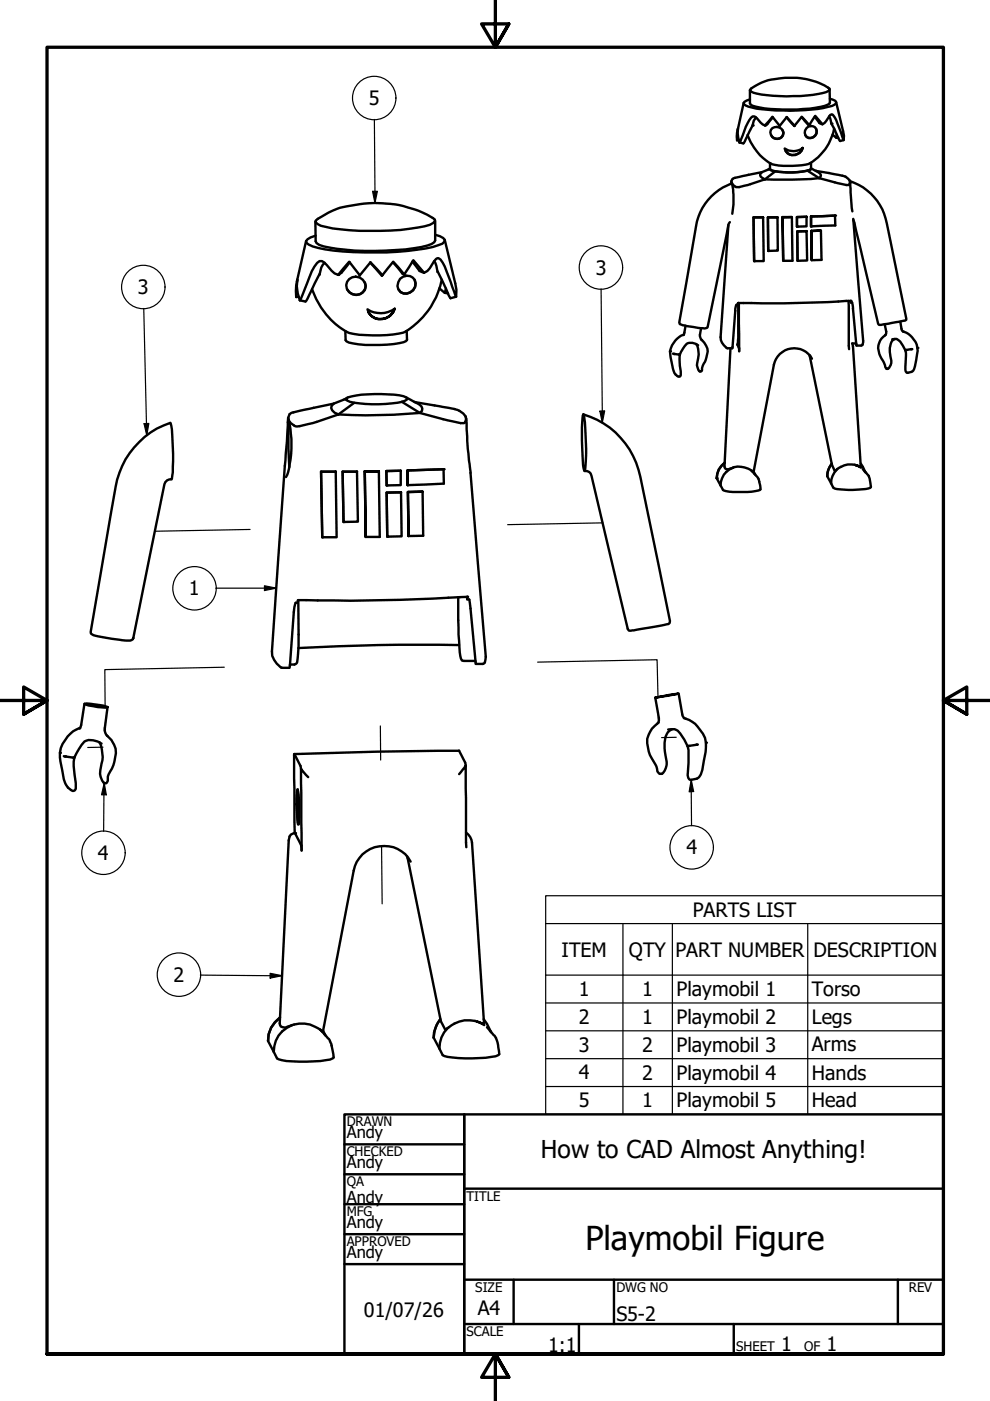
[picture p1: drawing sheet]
<svg xmlns="http://www.w3.org/2000/svg" width="210mm" height="297mm" viewBox="0 0 210 297" stroke-linecap="round" stroke-linejoin="round" font-family="sans-serif">
<!-- layer: Tweak Trail (ANSI) -->
<path d="M53 112.3l-20.2 .3M127.8 110.9l-20.2 .3M21.8 158.4l-3.2 .1M22.4 153.3v2.2M47.6 141.5l-25.4 .5 .1 7.8M80.6 153.9l.1 7.2M114 140.4l25.3-.5 .2 7.9M139.6 151.6v1.5M143.4 156.3l-3.1 .1M80.9 179.4l.1 12.2" fill="none" stroke="#000" stroke-width=".25"/>
<!-- layer: Visible (ANSI) -->
<g fill="none" stroke="#000" stroke-width=".51">
<path d="M159.3 18.7a12.5 12.5 0 0 1 7.1-2.2 15.3 15.3 0 0 1 9.5 2.3v.2a8.5 8.5 0 0 1-4.8 1.2 38.4 38.4 0 0 1-11.3-.5l-.8-.5zM175.9 18.9l.1 2.9a2.63 2.63 0 0 1-2 .9 40 40 0 0 1-13.9-.1l-.6-.2-.5-.5v-2.8M155.1 38.5v.4M155.1 38.8a15.1 15.1 0 0 1 .2 6.5M155.1 38.8h.1M155.2 38.8a11.7 11.7 0 0 0-7.6 9.2l-3.5 20.6a16 16 0 0 0 5.6 1l.4-.3 4.3-21.6 .3-.6M156.6 29.7l-.3 .1-.1-.9 .3-1.6-.1 .9 .4 2M157.7 21.8l-1.3 5.8M160.3 24.9a2.18 2.18 0 0 0-.7 1.7l-1.9 3.7-.1 .1-.8-.2M161.5 36.5l-5.9 1.3a.79 .79 0 0 0-.5 1M161.5 36.5l-.3 .3 .1 .7 .9 .5M162.2 38l-3.6 1.2-2.4 .5a1.27 1.27 0 0 1-1-.9"/>
<path d="M162.2 26.6l1.6-1.8 1.5 1.9 1.5-1.9 1.7 1.9M163.3 35.7l-1.8 .8M163.3 34.6v1.3M163.8 27.2a1.37 1.37 0 0 1 1.8 .1 1.37 1.37 0 0 1 .1 1.8 1.37 1.37 0 0 1-1.9 0 1.37 1.37 0 0 1 0-1.9zM163.9 24.9l-1.2 1.4-.5 .3a4.8 4.8 0 0 1-1.9-1.7l-.3-.2a1.69 1.69 0 0 0-1.5 1.4l-1.7 4.1M164.4 36.3l-2.2 1.7M165.9 27.6a1.32 1.32 0 0 1-.6 1.8 1.32 1.32 0 0 1-1.8-.7M166.4 31.5a3.2 3.2 0 0 0 3.8-.1 1.97 1.97 0 0 1-1.9 1.5 1.97 1.97 0 0 1-1.9-1.4zM166.8 24.9l1.7 1.8M170 24.8l1.6 1.7M170.2 31.4a2.06 2.06 0 0 1-3.6 .6M171.2 36.2l2.5 1.6"/>
<path d="M171.6 26.5l-1.6-1.7-1.5 1.9M172 35.8l-.2 .1a15.2 15.2 0 0 1-8.5 .1v-.1M172 35.7l1 .5M172 35.8a2.69 2.69 0 0 1-1.9 .6 17.1 17.1 0 0 1-6.7-.3l-.1-.2M172 34.5v1.3M172.7 24.8l1 1.3 .7 .2M173 36.2l5.9 1.1a1.72 1.72 0 0 1 1.3 1.4l-.2 .5h-.5l-5.8-1.4M173 36.2l.9 .7 .2 .2-.1 .4-.3 .3M173 27.3a1.35 1.35 0 0 1-.5 1.7 1.35 1.35 0 0 1-1.7-.3M173.7 37.8l-5.7 .3-5.8-.1M174.4 26.3l-1.6-1.7-1.2 1.9M175.8 24.7l.5 1.5 1.7 3.6 .1 .1 .8-.2"/>
<path d="M176 20.9l1.1 .5 .2 .2a1.62 1.62 0 0 1-1.7 1.1 43.4 43.4 0 0 1-16.2 .1 1.72 1.72 0 0 1-1.7-1l.2-.2 1.1-.5M176.5 28.6l.8 .6 .4 .1M176.8 27.3a10.8 10.8 0 0 1-5.4 7.5 17.9 17.9 0 0 1-8-.1 11 11 0 0 1-4.9-6.1M177.3 21.7l1.6 7.1v.9l-.1-.3a18.3 18.3 0 0 0-2.3-5.1l-.5 .1a4.5 4.5 0 0 1-1.6 1.9M177.4 28.6l-.1 .6M180.2 38.6l.5 6.2M180.2 38.4a11.7 11.7 0 0 1 7.8 9l4.2 20.4-1.3 .4-3.5 .6a.9 .9 0 0 1-1.2-.2l-5.3-22M64.9 51.1l-2 8.6M66.9 46.8a16.7 16.7 0 0 1 9.4-3.5 23 23 0 0 1 15.9 3.2v.4l-.4 .4a12.8 12.8 0 0 1-4.9 1.2 55.2 55.2 0 0 1-18.9-.6l-1.1-.8zM68.8 55.7a4 4 0 0 0-1.1 2.5l-2.7 5.5-.2 .2-1.2-.2M71.7 58.3l2.3-2.8 2.3 2.9 2.2-2.8 2.6 2.7M74 59.2a2.09 2.09 0 0 1 2.6-.1 2.09 2.09 0 0 1 .7 2.4 2.08 2.08 0 0 1-2.7 .9 2.08 2.08 0 0 1-1-2.7z"/>
<path d="M74.2 55.6l-1.8 2.2-.7 .5-.8-.3-2.1-2.3-.5-.3h-.5a6.5 6.5 0 0 0-2.2 3.4l-2 4.9M77.3 59.8a2.01 2.01 0 0 1-1.1 2.6 2.01 2.01 0 0 1-2.6-1M78.5 55.7l2.5 2.8 .1-.2M83.3 55.6l2 2.4 .4 .2M84.8 59.1a1.87 1.87 0 0 1 3 .1 1.87 1.87 0 0 1-.9 2.8 1.73 1.73 0 0 1-2.1-.1 1.73 1.73 0 0 1-.3-2.1zM85.7 58.2l-2.3-2.7-2.3 2.8M87.4 55.5l1.6 2 .9 .3M87.9 59.3a2.07 2.07 0 0 1-.5 2.4 2.07 2.07 0 0 1-2.4 .3l-.5-.6M89.9 57.8l-2.3-2.6-1.9 3M92.1 55.4l.2 .4a7.7 7.7 0 0 0 1.4 3.6l1.8 3.8 1.2-.3M92.3 49.8l1 .3 .7 .4 .3 .3-.1 .4-.4 .5a30 30 0 0 1-9.5 1.7 67.6 67.6 0 0 1-16.9-.8l-1.1-.4-1.3-.7-.1-.4 .3-.4 1.7-.7M92.3 46.8v4.2l-.2 .4a9.1 9.1 0 0 1-4.3 1.2 58.7 58.7 0 0 1-19.2-.4l-.9-.3-.6-.4-.2-.3v-4.2"/>
<path d="M93.7 59.3a16.4 16.4 0 0 1-8.2 11.2 29.8 29.8 0 0 1-11.5 .1 15.9 15.9 0 0 1-7.8-9.3M94.3 50.8l2.2 9.3 .3 1.4-.1 1.4-1.1-3.1a14.6 14.6 0 0 0-2.2-4.8 .59 .59 0 0 0-.9-.1l-1.4 2-.5 .6-.7 .3M154.4 47.7l-1.6 23.8a2.84 2.84 0 0 0 1.5 2.3M159.8 46.1h2l.1 9.3h-2zM161.8 46.1h-2l.1 9.3M162.8 46.1h2l.1 7-2 .1zM164.8 46.1h-2l.1 7.1M165.9 46h2zM165.9 46l.2 9.3-.2-9.2M167.9 46l.1 9.3h-1.9M169 46h2v2l-2 .1zM169 49.1l2-.1 .1 6.2-2 .1z"/>
<path d="M171 46h-2v2.1M171 49l-2 .1 .1 6.2M172 45.9l5-.2 .1 2.1-5.1 .2M172 45.9v2.1v-2.1M172 48.9h2.1zM172 48.9l.1 6.3-.1-6.2M174.1 48.9l.1 6.2-2.1 .1M180.9 46.4l2.1 25.8-.1 .8M63.3 62.9l-.5 .1v-2.5l.3-1.2-.2 1.4 .2 1.5 .5 1.5M83.7 65.5a3 3 0 0 1-2.8 2.2 3 3 0 0 1-3-2.1 5.1 5.1 0 0 0 5.8-.1 3.1 3.1 0 0 1-2.5 2.1 3.1 3.1 0 0 1-3-1.3M86.2 70.2l.1 1.9-.2 .2a25.4 25.4 0 0 1-11.2 .5l-.9-.2-.7-.5-.1-1.9M93.2 61.1l1.1 1 .7 .1"/>
<path d="M94.6 61.2l-.3 .9M142.7 75l1.4 .2M145 71a4.5 4.5 0 0 0-2.6 5.9 3.6 3.6 0 0 0 1.2 2.8l.6 .1a2.96 2.96 0 0 0-.1-2.2v-2.4M145.4 69.1l-.5 1.9M148 73.2a1.95 1.95 0 0 0-3.2 .8l-.7 1.2M148.7 69.6l-.3 1.7 .4 .8M148.7 72.1a3.3 3.3 0 0 1 1 4.1l-.7 1.3-.2 1.2-.4 .1-.4-.5a2.52 2.52 0 0 1 0-2.3 4.2 4.2 0 0 0-.4-3.1M154.9 73.8l-1.3 25.1a.69 .69 0 0 0 1.1 .5l.7-.2M156.5 64.2h.1M156.5 64.2l-.1 .4a1.04 1.04 0 0 0-.5 1.3l-.6 7.8v.1h-1.1M156.5 64.2v7.5l-.2 1.4 .4 .8v.6v-10.3M171.6 75.3l4.8 23.3 .6 1.2a5 5 0 0 1 4.5-1.1"/>
<path d="M172.1 76.1a4.4 4.4 0 0 0-4.4-2.2 4.4 4.4 0 0 0-3.6 3.4l-4.3 22.8-.4-.3M179.9 63.8l.1 10.2M180.3 63.8l.1 .3M180.4 64.1h.3l.1 1 .7 8.1 1.1 .1M180.4 63.8v.3M180.4 63.8l-2.7 .1a267.4 267.4 0 0 1-21.2 .3M180.4 63.8h.1M180.7 72.8h.8M180.7 72.8l1.8 26.1-1-.2 1.1 .5M182.9 73l-.3 .3M187.6 68.8l.3 1.5-.1 .7M187.8 70.9a3.6 3.6 0 0 0-.7 5.5l.7 1.6a.38 .38 0 0 0 .4 .2 .38 .38 0 0 0 .3-.2l.2-.3a2.14 2.14 0 0 0 .1-2.1 3.8 3.8 0 0 1 .6-3.5l.3-.2"/>
<path d="M189.2 71.9a1.37 1.37 0 0 1 1.7 .5l1.1 1.9M190.9 68.2l.3 1.8 .2 .2a4.4 4.4 0 0 1 3 4.9 7.1 7.1 0 0 1-.9 3.6l-1.2 .3a1.15 1.15 0 0 1-.3-1.2l.1-2.4-.1-1.1M193.4 74l-1.4 .3M29.5 93.7a15.8 15.8 0 0 1 6.6-4.1 35.1 35.1 0 0 1 .5 9.4l-.2 2.6a1.32 1.32 0 0 0-1.5 1.1l-6.6 32.6a.91 .91 0 0 1-1.1 .5l-1.2-.1a28 28 0 0 1-6.5-1.2l-.2-.1-.1-.5 5.3-30.7a17.4 17.4 0 0 1 5-9.5zM61.1 88.6l-3.4 49.5a4.3 4.3 0 0 0 1.9 3.4M61.2 89.1a23.7 23.7 0 0 1-.3 11.6l-.3 .4M61.3 89.5a59.3 59.3 0 0 0 0 9.5M68.1 100h3.1l.2 13.9h-3.1zM70.7 85.6l-7.2 1.5a3.5 3.5 0 0 0-2.1 .7l-.2 .6v.7M70.7 85.6l-.4 .5-.1 .4 .2 .5 .5 .5 .9 .4M71.2 100h-3.1l.2 13.9M71.8 87.9a44.3 44.3 0 0 1-8.2 2.4l-.5 .1a2.26 2.26 0 0 1-1.9-1.3"/>
<path d="M72.6 100h3.1l.2 10.6-3.1 .1zM73.4 84.5a13.7 13.7 0 0 1 6-.9h2.8a7 7 0 0 1 4.2 .9 2.28 2.28 0 0 1-2.1 .9 30 30 0 0 1-10.1-.2l-.9-.4zM73.7 84.3l-3 1.3M75.1 85.4l-3.3 2.5M75.7 100h-3.1l.2 10.7M77.3 99.9h3zM77.3 99.9l.2 13.9-.2-13.9M80.3 99.9l.2 13.9h-3M81.9 99.9l3.1-.1v3.1h-3zM85 99.8l-3.1 .1 .1 3M85.2 85.2l3.8 2.4M86.1 84.3l1.9 1"/>
<path d="M86.4 99.7l7.6-.2 .1 3-7.7 .4M86.4 99.7v3.2v-3.2M88 85.3l8.8 1.6a2.47 2.47 0 0 1 2 2l-.2 .6a.81 .81 0 0 1-.9 .2l-8.7-2.1M88 85.3l1.3 .9 .2 .4v.5l-.5 .5M89 87.6l-5.6 .3a107.3 107.3 0 0 1-11.6 0M98.9 88.7a93.2 93.2 0 0 0 .9 11.6l3.2 38.9-.2 1.2M123.7 87.9a46 46 0 0 1 .3 11.9 3.1 3.1 0 0 1-.4-2.1 44.8 44.8 0 0 1 .1-9.8zM123.7 87.9a17.4 17.4 0 0 1 12.1 13.2l6.2 30.6v.4l-.3 .2-6.1 1.1a4.1 4.1 0 0 1-2.3 .3l-.2-.4-7.7-32.4a1.21 1.21 0 0 0-1.4-1M153.7 98.1a4 4 0 0 0-1.7 3.3l.8 1.5M155.4 99.2a4.5 4.5 0 0 1 4 .6M155.4 99.2a3.9 3.9 0 0 0-2.6 3.7M159.4 99.8l.6 .7"/>
<path d="M159.8 100l.3 .6M176.3 98.3l-.5 .8-.4 1.9M176.3 98.3a4.5 4.5 0 0 0-.9 2.7M177.4 99.6a4.2 4.2 0 0 0-1.2 2.9M182.5 98.3l1 1.9M182.9 99.5l.6 .6M183.3 99.9a3.7 3.7 0 0 1 1.2 3.5 19.1 19.1 0 0 1-7.6 .2l-.2-.2-.5-.9M82 104.4h3l.2 9.3-3.1 .1zM85 104.4h-3l.1 9.4M86.5 104.3h3.1zM86.5 104.3l.1 9.4-.1-9.4M89.6 104.3l.1 9.3-3.1 .1"/>
<path d="M160 100.4a3.8 3.8 0 0 1 1.2 3.5 19.5 19.5 0 0 1-7.7 .1l-.7-1.1M175.4 101l.8 1.5M63.1 127.3h.1M63.2 127.3l-.1 .4-.4 .1-.3 .9-1 12.8-.1 .1h-1.4M63.2 127.3l.1 7.2a22.7 22.7 0 0 1-.4 6.1l-.5 .3h-.9M97.2 126.6v4.9a34.9 34.9 0 0 0 .7 8.4l.1 .2h.4h2.4M97.3 136.8a455.6 455.6 0 0 0-34.1 .6M99 126.5l.1 .5M99.1 127l.4 .1 .1 .8 1.2 12.8 1.6 .1 .4-.4M99.1 126.5v.5M99.1 126.5l-1.6 .1a437.6 437.6 0 0 1-34.3 .6v.1M99.1 126.5h.2"/>
<path d="M17 154.4a6.4 6.4 0 0 0-4.2 7.1l.4 1.9a4.9 4.9 0 0 0 1.8 4.1l.4 .2 .5-.1 .2-.4v-1.2a14.1 14.1 0 0 1-.4-5.4M17.9 149.2l-.7 4.5-.3 .8M18 149.2h1.1l2.7 .4 1 .3a11.1 11.1 0 0 1-4.9-.6zM21.5 157.7a3.7 3.7 0 0 0-3.6-.5l-1.2 1.7-1 1.7M22.8 150l-.6 4.8 .3 .9a5.3 5.3 0 0 1 1.6 6.5l-.4 .7a3.6 3.6 0 0 0-.8 2.6l-.2 .4-.3 .2a2.31 2.31 0 0 1-1.1-2.8 8.7 8.7 0 0 0 .1-5.3l-.3-.7M59.6 141.5l.3 .1M62.4 159.9l.1 16.7M62.4 159.9a953.5 953.5 0 0 1 34.9-.7l1.3 2.5 .1 .6M62.4 159.9l1.3 2.5 .1 .6M138.9 147.9l4.9-.8zM138.9 147.9l.8 4.4-.2 1M139.6 153.2a5.3 5.3 0 0 0-1.4 7.6l.4 .6a3.7 3.7 0 0 1 .8 2.2l.2 .3a.76 .76 0 0 0 1.3-.5 3.7 3.7 0 0 0 .2-3.3 6.7 6.7 0 0 1 .5-4.9l.9-.6"/>
<path d="M141.7 154.7a2.06 2.06 0 0 1 2.5 .8l1.6 2.7M143.9 147.1l.8 4.7 .4 .5M145 152.3a6.3 6.3 0 0 1 4.7 6.2l-.8 4.7a2.11 2.11 0 0 1-2.8 2l-.3-.8 .1-.9a18.1 18.1 0 0 0-.1-5.3M148 157.8l-2.2 .4M13.5 160.3l2.2 .3M63.1 167.4a24.3 24.3 0 0 1 .2 7.4h-.1a33.2 33.2 0 0 1-.1-7.4zM63.1 167.4v.4a29.3 29.3 0 0 0 .2 6.9M65.3 164.8l-1.5-1.8 .1 17.3v-1.1l-1.4-2.6a1.41 1.41 0 0 0-1.1 .7l-.2 .9-1.9 38.8a1.04 1.04 0 0 0 1.7 .7l.9-.4M97.3 164.1l1.4-1.8 .2 17.3M98.8 176.5a2.91 2.91 0 0 1 1.3 2.2l2.5 38.1-.2 .2-1.3-.4 1.6 .7M86.3 181.5l7.2 35 .9 1.8a7.2 7.2 0 0 1 6.7-1.7M87.1 182.7a6.5 6.5 0 0 0-6.7-3.2 6.5 6.5 0 0 0-5.4 5.1l-6.5 34.2-.6-.5"/>
<path d="M59.4 215.8a5.8 5.8 0 0 0-2.6 4.9M59.4 215.7a6 6 0 0 0-2.6 5M61.9 217.3a6.5 6.5 0 0 1 6 1M61.9 217.3a5.9 5.9 0 0 0-3.9 5.7M67.9 218.3l1 1.1M68.5 218.6l.5 1M68.8 219.3a5.1 5.1 0 0 1 1.7 3.6l.2 1.3-.2 .2a21.5 21.5 0 0 1-8.5 .6 6.8 6.8 0 0 1-3.3-.6l-.7-1.4M93.3 216.1l-.7 1.2-.5 1.3-.2 1.4a5.7 5.7 0 0 1 1.4-3.9zM94.9 218a5.9 5.9 0 0 0-1.7 4.3M102.6 216.1l1.5 2.8M103.3 217.8l.7 .9M103.9 218.6a4.6 4.6 0 0 1 1.8 3.6l.2 1.3-.2 .2a21.5 21.5 0 0 1-8.5 .6 6.8 6.8 0 0 1-3.3-.6l-.7-1.4"/>
<path d="M56.8 220.7l1.2 2.3M91.9 220l1.3 2.3"/>
<circle cx="171.9" cy="28" r="1.3"/>
</g>
<g fill="#000">
<circle cx="159.6" cy="26.6" r=".25"/>
<circle cx="162.2" cy="26.6" r=".25"/>
<circle cx="171.6" cy="26.5" r=".25"/>
<circle cx="174.4" cy="26.3" r=".25"/>
<circle cx="176.3" cy="26.2" r=".25"/>
<circle cx="71.7" cy="58.3" r=".25"/>
<circle cx="89.9" cy="57.8" r=".25"/>
<circle cx="159.9" cy="55.4" r=".25"/>
<circle cx="162.9" cy="53.2" r=".25"/>
<circle cx="169" cy="48.1" r=".25"/>
<circle cx="172" cy="48" r=".25"/>
<circle cx="172" cy="45.9" r=".25"/>
<circle cx="177" cy="45.7" r=".25"/>
<circle cx="142" cy="74.5" r=".25"/>
<circle cx="142.9" cy="75" r=".25"/>
<circle cx="144" cy="75.2" r=".25"/>
<circle cx="192.1" cy="74.2" r=".25"/>
<circle cx="193.2" cy="74" r=".25"/>
<circle cx="194.5" cy="73.8" r=".25"/>
<circle cx="77.3" cy="99.9" r=".25"/>
<circle cx="86.4" cy="99.7" r=".25"/>
<circle cx="94" cy="99.5" r=".25"/>
<circle cx="68.3" cy="113.9" r=".25"/>
<circle cx="72.8" cy="110.7" r=".25"/>
<circle cx="82" cy="102.9" r=".25"/>
<circle cx="82.1" cy="113.8" r=".25"/>
<circle cx="86.4" cy="102.9" r=".25"/>
<circle cx="86.5" cy="104.3" r=".25"/>
<circle cx="152" cy="101.4" r=".25"/>
<circle cx="12.7" cy="159.6" r=".25"/>
<circle cx="146" cy="158.2" r=".25"/>
<circle cx="147.6" cy="157.9" r=".25"/>
<circle cx="149.7" cy="157.5" r=".25"/>
<circle cx="13.8" cy="160.4" r=".25"/>
<circle cx="15.6" cy="160.6" r=".25"/>
<circle cx="62.5" cy="176.6" r=".25"/>
</g>
<!-- layer: Symbol (ANSI) -->
<g fill="none" stroke="#000" stroke-width=".25">
<path d="M79.4 25.3l.1 17.7M79 40.6h1l-.5 2.4zM30.5 65.4l.6 26.9M127.4 61.3l.3 28.3M30.5 89.8h1.1l-.5 2.5zM127.2 87.2l1-.1-.5 2.5zM45.8 124.7h12.8M56.1 124.2l2.5 .5-2.5 .5zM22.1 166l.4 2.5h-1zM22.1 166l-.1 10.3M146.6 165.3l.5 2.5-1 .1zM146.6 165.3v9.8"/>
<path d="M115.7 195.8v-5.9h84.3v5.9M115.7 195.8h84.3v10.9M115.7 195.8v40.5h84.3v-29.6M132.1 195.8v40.5M142.6 195.8v40.5M171.3 195.8v40.5M42.5 206.7l17.3 .2M57.3 206.4l2.5 .5-2.5 .5zM115.7 206.7h84.3M115.7 212.6h84.3M115.7 218.6h84.3M115.7 224.5h84.3"/>
<path d="M115.7 230.4h84.3"/>
<circle cx="79.3" cy="20.8" r="4.6"/>
<circle cx="127.4" cy="56.7" r="4.6"/>
<circle cx="30.4" cy="60.9" r="4.6"/>
<circle cx="41.2" cy="124.7" r="4.6"/>
<circle cx="146.7" cy="179.7" r="4.6"/>
<circle cx="21.9" cy="180.8" r="4.6"/>
<circle cx="37.9" cy="206.6" r="4.6"/>
</g>
<!-- layer: Border (ANSI) -->
<path d="M105 0v10l-2.9-4.9h5.8l-2.9 4.9 2.9-4.9M0 148.5h10l-5-2.8v5.7l5-2.9-5 2.9M210 148.5h-10l5-2.8v5.7l-5-2.9 5 2.9M10 287.1v-277.1h190v277.1h-190h190M107.9 292l-2.9-4.9 2.9 4.9h-5.8l2.9-4.9v9.9" fill="none" stroke="#000" stroke-width=".7"/>
<!-- layer: Title (ANSI) -->
<g fill="none" stroke="#000" stroke-width=".51">
<path d="M73 236.3h127v50.8h-127zM98.4 236.3v50.8M73 242.6h25.4M73 249h25.4M73 255.3h25.4M98.4 252h101.6M73 261.7h25.4M73 268h25.4M98.4 271.3h101.6M108.9 271.3v9.4M130.2 271.3v9.4M190.4 271.3v9.4"/>
<path d="M98.4 280.7h101.6M122.7 280.7v6.4M155.6 280.7v6.4"/>
</g>
<!-- layer: Symbol (ANSI) -->
<path d="M79 40.6h1l-.5 2.4zM30.5 89.8h1.1l-.5 2.5zM127.2 87.2l1-.1-.5 2.5zM56.1 124.2l2.5 .5-2.5 .5zM22.1 166l.4 2.5h-1zM146.6 165.3l.5 2.5-1 .1zM57.3 206.4l2.5 .5-2.5 .5z" fill="#000"/>
<text font-size="7" x="124.1" y="265.1">Playmobil Figure</text>
<text font-size="5.2" x="114.7" y="245.5">How to CAD Almost Anything!</text>
<g font-size="4.2">
<text x="78.2" y="22.3">5</text>
<text x="126.3" y="58.3">3</text>
<text x="29.2" y="62.4">3</text>
<text x="40.1" y="126.2">1</text>
<text x="20.8" y="182.3">4</text>
<text x="145.5" y="181.2">4</text>
<text x="146.9" y="194.4">PARTS LIST</text>
<text x="119.1" y="202.8">ITEM</text>
<text x="133.3" y="202.9">QTY</text>
<text x="143.2" y="202.8">PART NUMBER</text>
<text x="172.5" y="202.9">DESCRIPTION</text>
<text x="36.8" y="208.2">2</text>
<text x="122.7" y="211.2">1</text>
<text x="136.1" y="211.2">1</text>
<text x="143.4" y="211.3">Playmobil 1</text>
<text x="172.1" y="211.1">Torso</text>
<text x="122.7" y="217.1">2</text>
<text x="136.1" y="217">1</text>
<text x="143.4" y="217.1">Playmobil 2</text>
<text x="172.1" y="217">Legs</text>
<text x="122.7" y="223">3</text>
<text x="136.1" y="223">2</text>
<text x="143.4" y="223">Playmobil 3</text>
<text x="172.1" y="222.9">Arms</text>
<text x="122.7" y="228.8">4</text>
<text x="136.1" y="228.9">2</text>
<text x="143.4" y="228.9">Playmobil 4</text>
<text x="172.1" y="228.9">Hands</text>
<text x="122.7" y="234.7">5</text>
<text x="136.1" y="234.7">1</text>
<text x="143.4" y="234.8">Playmobil 5</text>
<text x="172.1" y="234.8">Head</text>
<text x="77.2" y="279.1">01/07/26</text>
<text x="101.3" y="278.8">A4</text>
<text x="130.7" y="280.1">S5-2</text>
<text x="116.2" y="286.6">1:1</text>
<text x="165.6" y="286.5">1</text>
<text x="175.3" y="286.5">1</text>
</g>
<g font-size="3.5">
<text x="73.5" y="241.3">Andy</text>
<text x="73.5" y="247.7">Andy</text>
<text x="73.5" y="255.1">Andy</text>
<text x="73.5" y="260.4">Andy</text>
<text x="73.5" y="266.7">Andy</text>
</g>
<g font-size="2.8">
<text x="73.5" y="238.8">DRAWN</text>
<text x="73.5" y="245.2">CHECKED</text>
<text x="73.5" y="251.5">QA</text>
<text x="73.5" y="257.9">MFG</text>
<text x="98.9" y="254.6">TITLE</text>
<text x="73.5" y="264.2">APPROVED</text>
<text x="100.8" y="273.9">SIZE</text>
<text x="130.7" y="273.9">DWG NO</text>
<text x="192.7" y="273.9">REV</text>
<text x="98.9" y="283.3">SCALE</text>
<text x="156.1" y="286.5">SHEET</text>
<text x="170.5" y="286.5">OF</text>
</g>
</svg>
